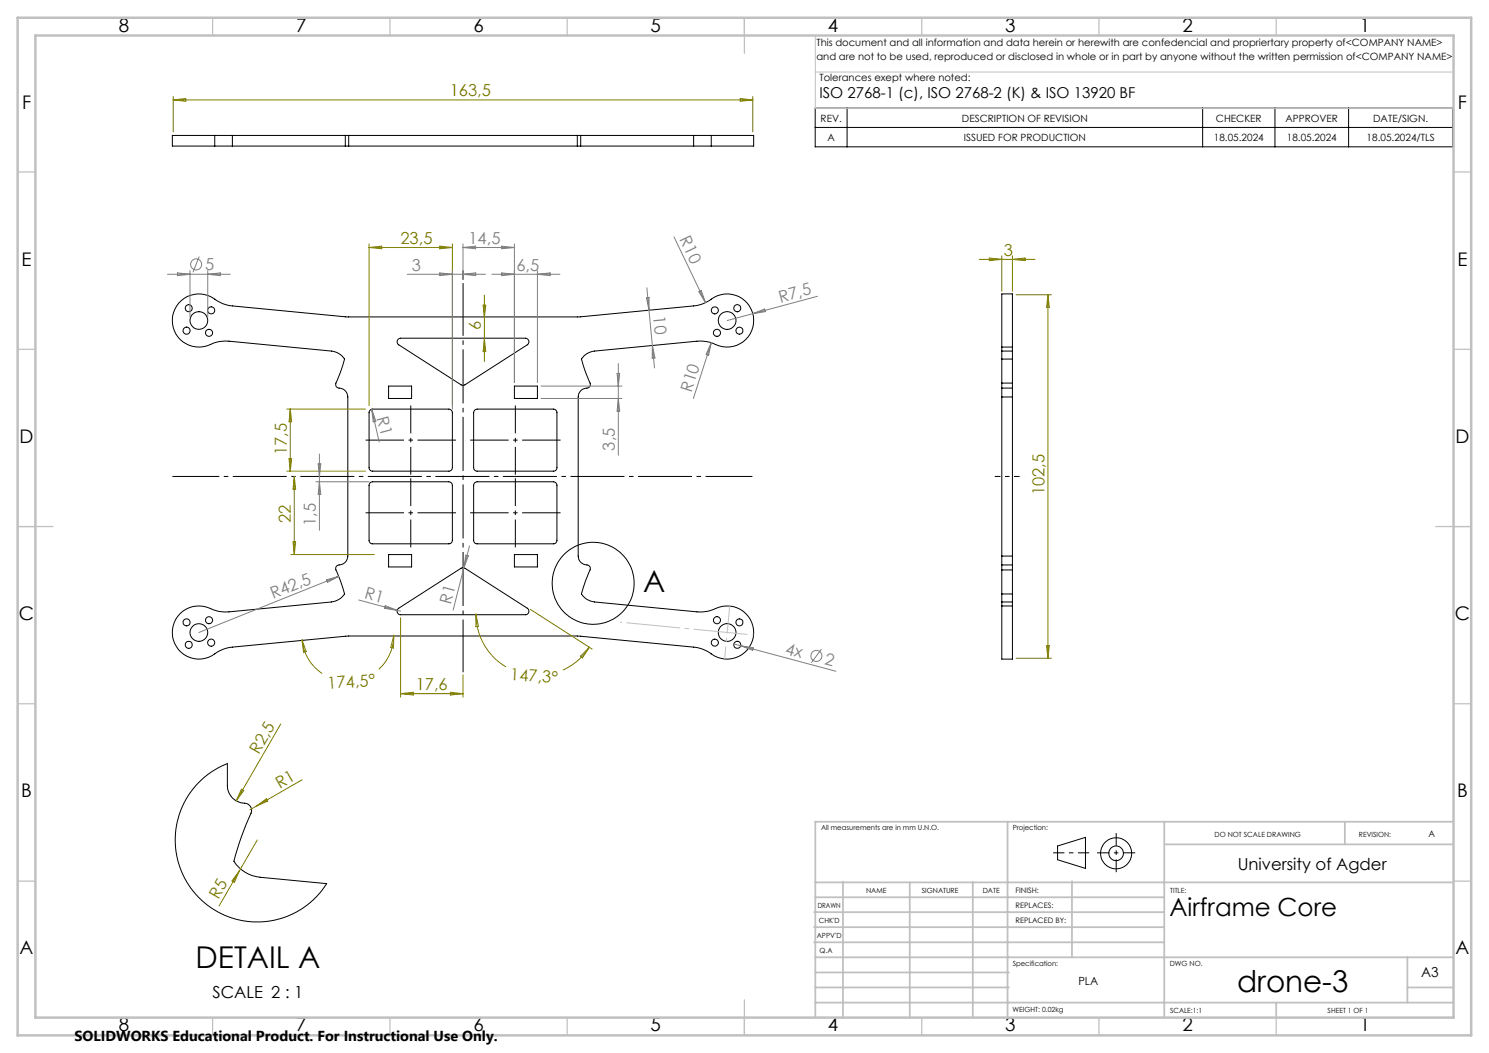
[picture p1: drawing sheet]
<svg xmlns="http://www.w3.org/2000/svg" width="420mm" height="297mm" viewBox="0 0 420 297" stroke-linecap="round" stroke-linejoin="round" font-family="sans-serif">
<g fill="none" stroke="#000" stroke-width=".28">
<path d="M60.6 38.2h-12v3h12M60.6 38.2h4.9M60.6 38.2v3M65.5 38.2v3M65.5 38.2h31.9M97.4 38.2h1M97.4 38.2v3M98.4 38.2h64.4M98.4 38.2v3M162.8 38.2h1M162.8 38.2v3M163.8 38.2v3"/>
<path d="M163.8 38.2h31.9M195.7 38.2h4.9M195.7 38.2v3M200.6 38.2h12v3h-12M200.6 38.2v3M229.9 30.5h179.9v10.9h-179.9zM229.9 35.9h179.9M238.9 30.5v10.9M339.2 30.5v10.9M359.6 30.5v10.9M380.4 30.5v10.9M60.6 41.2h4.9"/>
<path d="M65.5 41.2h31.9M97.4 41.2h1M98.4 41.2h64.4M162.8 41.2h1M163.8 41.2h31.9M195.7 41.2h4.9M51.1 84.8a7.5 7.5 0 0 1 10 0l1.8 .9 2 .5 32.7 3.2h66l32.1-3.1a10.9 10.9 0 0 0 5.8-2.5 7.5 7.5 0 0 1 11.1 6.8 7.5 7.5 0 0 1-11.3 6.3l-2-.6-2.7-.1-28.9 2.8a5 5 0 0 0-3.7 2.3l1.1 3.4 1.3 3.4a1.13 1.13 0 0 1-.2 1.1 1.13 1.13 0 0 1-1.1 .3l-1.3 .7-.5 .8-.2 1v44.8a2.85 2.85 0 0 0 2.9 2.7l.5 .5v.5l-1.4 3.6-1.1 3.4a5 5 0 0 0 3.7 2.3l28.9 2.8a11.2 11.2 0 0 0 6.2-1.3 7.5 7.5 0 0 1 9.6 8.7 7.5 7.5 0 0 1-12.3 4l-1.8-.9-2-.5-33.5-3.2h-64.4l-32.9 3.1a10.9 10.9 0 0 0-5.8 2.5 7.5 7.5 0 0 1-11.1-6.8 7.5 7.5 0 0 1 11.3-6.3l2 .6 2.7 .1 28.9-2.8a5.1 5.1 0 0 0 3.7-2.3l-1.1-3.4-1.3-3.3a1.13 1.13 0 0 1 .2-1.2 1.13 1.13 0 0 1 1.1-.3l.9-.4 .7-.7 .4-1.4v-44.8a2.78 2.78 0 0 0-2.9-2.7l-.4-.3-.1-.7 1.4-3.6 1.1-3.4a5.1 5.1 0 0 0-3.7-2.3l-28.9-2.8a11 11 0 0 0-6.2 1.3 7.5 7.5 0 0 1-8.8-3.4 7.5 7.5 0 0 1 1.5-9.3zM112.4 95.6l.6-.2h35.2a1.02 1.02 0 0 1 1 .7 1.02 1.02 0 0 1-.5 1.2l-17.7 11.3-.5 .1-18-11.4-.5-.9zM282.6 97.9v-15h3v15M282.6 99v2.3M282.6 97.9h3M282.6 99h3"/>
<path d="M282.6 97.9v1.1M285.6 99v2.3M285.6 97.9v1.1M104.5 115.6l.6-.2h21.5a1.02 1.02 0 0 1 1 1v15.5a.96 .96 0 0 1-1 1h-21.5a.96 .96 0 0 1-1-1v-15.7zM109.6 108.9h6.5v3.5h-6.5zM133.9 115.7l.7-.3h21.5a1.02 1.02 0 0 1 1 1v15.5a.96 .96 0 0 1-1 1h-21.5a.96 .96 0 0 1-1-1v-15.5zM145.1 108.9h6.5v3.5h-6.5zM282.6 108.1v1.4M282.6 101.3v6.8M282.6 109.5v2.5M282.6 112v44.8M282.6 101.3h3"/>
<path d="M282.6 108.1h3M282.6 109.5h3M282.6 112h3M285.6 108.1v1.4M285.6 101.3v6.8M285.6 109.5v2.5M285.6 112v44.8M104.4 136.2l.7-.3h21.5a1.02 1.02 0 0 1 1 1v15.5a.96 .96 0 0 1-1 1h-21.5a.96 .96 0 0 1-1-1v-15.7zM133.9 136.2l.7-.3h21.5a1.02 1.02 0 0 1 1 1v15.5a.96 .96 0 0 1-1 1h-21.5a.96 .96 0 0 1-1-1v-15.5zM109.6 156.4h6.5v3.5h-6.5zM145.1 156.4h6.5v3.5h-6.5zM282.6 159.3v1.5"/>
<path d="M282.6 156.8v2.5M282.6 159.3h3M282.6 156.8h3M285.6 159.3v1.5M285.6 156.8v2.5M112.2 171.8l18.4-11.7 18.1 11.5a.99 .99 0 0 1 .5 1.1 .99 .99 0 0 1-1 .7h-35.2a1 1 0 0 1-.9-.6 1 1 0 0 1 .1-1zM282.6 170.9v15h3v-15M282.6 167.5v2.3M282.6 160.8v6.7M282.6 170.9h3M282.6 169.8v1.1M282.6 169.8h3"/>
<path d="M282.6 167.5h3M282.6 160.8h3M285.6 167.5v2.3M285.6 160.8v6.7M285.6 169.8v1.1M56.3 220.4l3.2-2.6 2.6-1.6 2-.8v6.1a5.1 5.1 0 0 0 5.4 5.1 2.03 2.03 0 0 1 1.3 2.8 81.5 81.5 0 0 0-4.8 13.5 9.9 9.9 0 0 0 7.4 4.5l18.7 1.8-2.6 3.5-2.2 2.1-2.2 1.6-4.1 2.1-4.9 1.3-4.7 .2-4.5-.6-4.8-1.8-3.8-2.4-2.9-2.7-1.5-1.9-1.8-2.9-1.8-4.3-.5-2.4-.3-2.7 .1-4.6 1.4-5.2 2.2-4.3zM298.3 238.6l7.9-2.4v8.7l-7.9-2.4z"/>
<circle cx="52.6" cy="93.3" r="1.01"/>
<circle cx="53.2" cy="86.9" r="1"/>
<circle cx="56.1" cy="90.4" r="2.5"/>
<circle cx="59" cy="93.9" r="1"/>
<circle cx="59.6" cy="87.5" r="1.01"/>
<circle cx="201.6" cy="87.5" r="1.01"/>
<circle cx="202.2" cy="93.9" r="1"/>
<circle cx="205.1" cy="90.4" r="2.51"/>
<circle cx="208" cy="86.9" r="1.01"/>
<circle cx="208.6" cy="93.3" r=".99"/>
<circle cx="52.6" cy="175.5" r="1"/>
<circle cx="56.1" cy="178.4" r="2.5"/>
<circle cx="59" cy="174.9" r="1"/>
<circle cx="167.3" cy="164.5" r="11.6"/>
<circle cx="202.2" cy="174.9" r="1.01"/>
<circle cx="205.1" cy="178.4" r="2.51"/>
<circle cx="208.6" cy="175.5" r="1"/>
<circle cx="53.2" cy="181.9" r="1.01"/>
<circle cx="59.6" cy="181.3" r="1.01"/>
<circle cx="201.6" cy="181.3" r="1"/>
<circle cx="208" cy="181.9" r="1.01"/>
<circle cx="314.8" cy="240.7" r="2.07"/>
<circle cx="314.8" cy="240.7" r="4.4"/>
</g>
<g fill="none" stroke="#808080" stroke-width=".28">
<path d="M47.2 77.4h17.7M50.1 77l3.5 .4-3.5 .3zM53.6 76.3v13.1M56.2 72.4l-1.8 4.4M58.6 76.3v13.1M58.6 77.4l3.6-.4v.7zM114.9 77.4h22M124 77l3.6 .4-3.6 .3zM127.6 76.3v39.1M130.6 68.8v10M130.6 69.8h14.5M130.6 69.8l3.6-.4v.8z"/>
<path d="M130.6 77.4l3.6-.4v.7zM138.7 77.4h19.2M141.5 77l3.6 .4-3.6 .3zM141.5 69.4l3.6 .4-3.6 .4zM145.1 68.8v39.1M151.6 76.3v31.6M151.6 77.4l3.6-.4v.7zM190.1 66.8l8.9 18.6M182.4 84l.7-.1v3.6zM182.5 81.2l2.1 22.6M184 97.5l.7 3.5h-.7zM197.1 82.3l.7-.3 1.2 3.4z"/>
<path d="M200.6 96.7l-5 15.7M200.6 96.7l-.7 3.5-.7-.3zM212.3 88.5l3.4-1.3 .2 .7zM230.6 83.6l-25.5 6.8M104.8 115.4l2.2 9.3M104.8 115.4l1.2 3.4-.7 .2zM152.6 112.4h22.8M152.6 108.9h22.8M174.1 105.3h.7l-.4 3.6zM174.4 102.5v25.9M174.4 112.4l.4 3.6h-.7zM89.1 135.9h15"/>
<path d="M89.7 130.8h.8l-.4 3.6zM90.1 128.1v21.5M90.1 135.9l.4 3.5h-.8zM131.4 156.6l.7 .2-1.3 3.3zM132.4 154l-1.6 6.1M92.1 163.5l3.4-.9-3.1 1.6zM95.5 162.6l-39.4 15.8M101.2 169.2l10.8 3M108.7 170.8l3.3 1.4-3.5-.6zM112 172.2l1 .2M130.8 160.1l-3 12M207 181.6l1.9 .5"/>
<path d="M208.9 182.1l26.9 7.2M208.9 182.1l3.5 .6-.1 .7zM231.7 183.1l-2.9 3.8"/>
<circle cx="55.3" cy="74.6" r="1.55"/>
<circle cx="230.3" cy="185" r="1.56"/>
</g>
<g fill="none" stroke="#808000" stroke-width=".28">
<path d="M48.9 27.2v10M48.9 28.2h163.4M48.9 28.2l3.5-.4v.8zM208.8 27.8l3.5 .4-3.5 .4zM212.3 27.2v10M104.1 68.8v45.6M104.1 69.8h23.5M104.1 69.8l3.6-.4v.8zM124 69.4l3.6 .4-3.6 .4zM127.6 68.8v45.6M276.2 73.2h15.7M279 72.8l3.6 .4-3.6 .3z"/>
<path d="M282.6 72.1v10.1M285.6 72.1v10.1M285.6 73.2l3.5-.4v.7zM136.3 86.1h.7l-.4 3.5zM136.6 83.3v18.6M136.6 95.6l.4 3.6h-.7zM286.6 83.1h10M295.6 83.1v102.6M295.6 83.1l.4 3.6h-.8zM80.9 115.4h22.2M81.9 115.4v17.5M81.9 115.4l.4 3.6h-.8z"/>
<path d="M80.9 132.9h22.2M81.5 129.4h.8l-.4 3.5zM83 134.4v22M83 134.4l.4 3.6h-.7zM82 156.4h23.6M82.7 152.9h.7l-.4 3.5zM111.1 179.2a13.2 13.2 0 0 1-4.2 9.6M111.1 179.2l-.1 3.6-.8-.1zM113 174.2v22.4M134.2 173.2a17.4 17.4 0 0 0 8.5 14.9M134.2 173.2l.8 3.5-.8 .1zM149.6 171.9l17.4 11.2"/>
<path d="M85.2 180.4a12.9 12.9 0 0 0 5.7 9.6M85.2 180.4l1.2 3.4-.8 .2zM113 195.6h17.6M113 195.6l3.6-.3v.7zM127 195.3l3.6 .3-3.6 .4zM130.6 190.3v6.3M166.2 182.6a17.3 17.3 0 0 1-7.4 6.4M166.2 182.6l-1.9 3-.6-.5zM286.6 185.7h10M295.2 182.1h.8l-.4 3.6zM79.2 204.2l-12.6 21.7M85.2 220l-13 7.4"/>
<path d="M68.1 222.6l.7 .4-2.2 2.9zM72.2 227.4l-1.7 1M72.2 227.4l2.9-2.1 .4 .7zM72.6 236.9l-10.8 18.6M67.6 245.6l-1.5 3.2-.7-.3z"/>
</g>
<path d="M280.6 134.4h7" fill="none" stroke="#000" stroke-width=".28" stroke-dasharray="15.2 1.3 1.3 1.3" stroke-dashoffset="13.6" stroke-linecap="butt"/>
<path d="M130.6 79.8v109.8" fill="none" stroke="#000" stroke-width=".28" stroke-dasharray="15.2 1.3 1.3 1.3" stroke-dashoffset=".4" stroke-linecap="butt"/>
<path d="M48.6 134.4h163.6" fill="none" stroke="#000" stroke-width=".28" stroke-dasharray="15.2 1.3 1.3 1.3" stroke-dashoffset="2" stroke-linecap="butt"/>
<path d="M115.9 133.9v-19.5M115.9 134.9v19.5M145.4 133.9v-19.5M145.4 154.4v-19.5" fill="none" stroke="#000" stroke-width=".28" stroke-dasharray="15.2 1.3 1.3 1.3" stroke-dashoffset="7.4" stroke-linecap="butt"/>
<path d="M103.1 124.1h25.5M132.6 124.1h25.5M128.6 144.6h-25.5M132.6 144.6h25.5" fill="none" stroke="#000" stroke-width=".28" stroke-dasharray="15.2 1.3 1.3 1.3" stroke-dashoffset="4.4" stroke-linecap="butt"/>
<path d="M297.1 240.5h10.1" fill="none" stroke="#000" stroke-width=".28" stroke-dasharray="15.2 1.3 1.3 1.3" stroke-dashoffset="12.1" stroke-linecap="butt"/>
<path d="M314.8 235v11" fill="none" stroke="#000" stroke-width=".28" stroke-dasharray="15.2 1.3 1.3 1.3" stroke-dashoffset="11.6" stroke-linecap="butt"/>
<path d="M309.5 240.5h10.7" fill="none" stroke="#000" stroke-width=".28" stroke-dasharray="15.2 1.3 1.3 1.3" stroke-dashoffset="11.8" stroke-linecap="butt"/>
<path d="M212.6 179.1l-37.7-3.6" fill="none" stroke="#c0c0c0" stroke-width=".28" stroke-dasharray="15.2 1.3 1.3 1.3" stroke-dashoffset="-1.8" stroke-linecap="butt"/>
<path d="M205.8 170.9l-1.4 14.9" fill="none" stroke="#c0c0c0" stroke-width=".28" stroke-dasharray="15.2 1.3 1.3 1.3" stroke-dashoffset="7.5" stroke-linecap="butt"/>
<path d="M230 10v20.6h180M230.5 10h179.5v33M230 20.3h180" fill="none" stroke="#c0c0c0" stroke-width=".28"/>
<g fill="none" stroke="#c0c0c0" stroke-width=".35">
<path d="M60 5v5M110 5v5M160 5v5M210 5v10M260 5v5M310 5v5M360 5v5M5 48.5h5M410 48.5h5M5 98.5h5M410 98.5h5M5 148.5h10"/>
<path d="M405 148.5h10M5 198.5h5M410 198.5h5M5 248.5h5M410 248.5h5M60 287v5M110 287v5M160 287v5M210 282v10M260 287v5M310 287v5M360 287v5"/>
</g>
<g fill="none" stroke="#c0c0c0" stroke-width=".5">
<path d="M284.2 231.8v55.2M328.4 231.8v55.2M328.8 238.2h81.2M379.3 231.8v6.4M410 231.8h-180v55.2M229.6 257.3h98.8M230 248.9h179.6M230 253.1h98.4M237.8 248.8v38.2M256.6 248.9v38.2M274.4 248.8v38.2M302.4 248.5v21.5"/>
<path d="M229.6 265.8h98.8M229.6 261.5h98.8M230 278.5h54.6M230 274.3h54.6M230 270h180M397 278.5h13M397 270v12.8M230 282.8h180M360 282.8v4.2"/>
</g>
<path d="M5 5h410v287h-410zM10 10h400v277h-400z" fill="none" stroke="#c0c0c0" stroke-width=".7"/>
<g font-size="8.5">
<text x="181.5" y="166.9">A</text>
<text x="55.2" y="273.2">DETAIL A</text>
<text x="348.9" y="279.7">drone-3</text>
</g>
<text font-size="7.1" x="329.9" y="258.5">Airframe Core</text>
<g font-size="5.3">
<text x="33.5" y="8.9">8</text>
<text x="83.5" y="8.9">7</text>
<text x="133.5" y="8.9">6</text>
<text x="183.5" y="8.9">5</text>
<text x="233.5" y="8.9">4</text>
<text x="283.5" y="8.9">3</text>
<text x="333.5" y="8.9">2</text>
<text x="383.5" y="8.9">1</text>
<text x="6.2" y="30.7">F</text>
<text x="411.2" y="30.7">F</text>
<text x="6.1" y="74.9">E</text>
<text x="411.1" y="74.9">E</text>
<text x="5.5" y="124.9">D</text>
<text x="410.5" y="124.9">D</text>
<text x="5.3" y="174.9">C</text>
<text x="410.3" y="174.9">C</text>
<text x="6" y="224.9">B</text>
<text x="411" y="224.9">B</text>
<text x="5.5" y="269.2">A</text>
<text x="410.5" y="269.2">A</text>
<text x="33.5" y="290.9">8</text>
<text x="83.5" y="290.9">7</text>
<text x="133.5" y="290.9">6</text>
<text x="183.5" y="290.9">5</text>
<text x="233.5" y="290.9">4</text>
<text x="283.5" y="290.9">3</text>
<text x="333.5" y="290.9">2</text>
<text x="383.5" y="290.9">1</text>
</g>
<g font-size="4.7" fill="#808000">
<text x="126.9" y="27.2">163,5</text>
<text x="113" y="68.8">23,5</text>
<text x="283.1" y="72.1">3</text>
<text x="135.6" y="93.2" transform="rotate(-90 135.6 93.2)">6</text>
<text x="80.9" y="128.4" transform="rotate(-90 80.9 128.4)">17,5</text>
<text x="294.6" y="139.7" transform="rotate(-90 294.6 139.7)">102,5</text>
<text x="82" y="147.6" transform="rotate(-90 82 147.6)">22</text>
<text x="143.8" y="191.9" transform="rotate(3 143.8 191.9)">147,3°</text>
<text x="92.5" y="194.4" transform="rotate(-4 92.5 194.4)">174,5°</text>
<text x="117.3" y="194.6">17,6</text>
<text x="73.1" y="212.8" transform="rotate(-60 73.1 212.8)">R2,5</text>
<text x="78.9" y="222.4" transform="rotate(-30 78.9 222.4)">R1</text>
<text x="61.6" y="253.9" transform="rotate(-60 61.6 253.9)">R5</text>
</g>
<g font-size="4.7" fill="#808080">
<text x="132.1" y="68.8">14,5</text>
<text x="191.6" y="67.5" transform="rotate(64 191.6 67.5)">R10</text>
<text x="57.9" y="76.3">5</text>
<text x="116.2" y="76.3">3</text>
<text x="145.7" y="76.3">6,5</text>
<text x="184.3" y="89.2" transform="rotate(84 184.3 89.2)">10</text>
<text x="220.1" y="85.3" transform="rotate(-15 220.1 85.3)">R7,5</text>
<text x="195" y="110.8" transform="rotate(-72 195 110.8)">R10</text>
<text x="106.2" y="117.9" transform="rotate(75 106.2 117.9)">R1</text>
<text x="173.4" y="127.1" transform="rotate(-90 173.4 127.1)">3,5</text>
<text x="89.1" y="148.3" transform="rotate(-90 89.1 148.3)">1,5</text>
<text x="77" y="168.9" transform="rotate(-22 77 168.9)">R42,5</text>
<text x="102.7" y="168.7" transform="rotate(15 102.7 168.7)">R1</text>
<text x="127.2" y="170.6" transform="rotate(-75 127.2 170.6)">R1</text>
<text x="221.3" y="184.4" transform="rotate(15 221.3 184.4)">4x</text>
<text x="232.3" y="187.3" transform="rotate(15 232.3 187.3)">2</text>
</g>
<g font-size="4.7">
<text x="349.1" y="245.3">University of Agder</text>
<text x="60" y="281.4">SCALE 2 : 1</text>
</g>
<text font-size="4.2" x="231.1" y="27.8">ISO 2768-1 (c), ISO 2768-2 (K) &amp; ISO 13920 BF</text>
<text font-size="4.1" x="21" y="293.7">SOLIDWORKS Educational Product. For Instructional Use Only.</text>
<text font-size="3.9" x="400.9" y="275.5">A3</text>
<text font-size="3.2" x="304.2" y="277.9">PLA</text>
<g font-size="2.8">
<text x="230.3" y="13.1">This document and all information and data herein or herewith are confedencial and propriertary property of&lt;COMPANY NAME&gt;</text>
<text x="230.3" y="16.9">and are not to be used, reproduced or disclosed in whole or in part by anyone without the written permission of&lt;COMPANY NAME&gt;</text>
<text x="231.1" y="22.8">Tolerances exept where noted:</text>
<text x="231.5" y="34.3">REV.</text>
<text x="271.3" y="34.3">DESCRIPTION OF REVISION</text>
<text x="343" y="34.3">CHECKER</text>
<text x="362.6" y="34.3">APPROVER</text>
<text x="387.3" y="34.3">DATE/SIGN.</text>
<text x="233.4" y="39.7">A</text>
<text x="271.9" y="39.7">ISSUED FOR PRODUCTION</text>
<text x="342.4" y="39.7">18.05.2024</text>
<text x="363" y="39.7">18.05.2024</text>
<text x="385.5" y="39.7">18.05.2024/TLS</text>
</g>
<text font-size="2.5" x="402.9" y="236.1">A</text>
<g font-size="2.1">
<text x="286.4" y="251.9">FINISH:</text>
<text x="286.5" y="256">REPLACES:</text>
<text x="286.5" y="260.4">REPLACED BY:</text>
</g>
<g font-size="2">
<text x="231.6" y="234">All measurements are in mm U.N.O.</text>
<text x="285.6" y="234">Projection:</text>
<text x="342.6" y="236">DO NOT SCALE DRAWING</text>
<text x="383.3" y="236.2">REVISION:</text>
<text x="244.3" y="252">NAME</text>
<text x="260" y="251.9">SIGNATURE</text>
<text x="277.2" y="251.9">DATE</text>
<text x="330.1" y="251.9">TITLE:</text>
<text x="230.6" y="256.1">DRAWN</text>
<text x="230.9" y="260.3">CHK'D</text>
<text x="230.4" y="264.4">APPV'D</text>
<text x="231.1" y="268.8">Q.A</text>
<text x="285.6" y="272.5">Specification:</text>
<text x="330" y="272.5">DWG NO.</text>
<text x="285.6" y="285.5">WEIGHT: 0.02kg</text>
<text x="330.1" y="285.6">SCALE:1:1</text>
<text x="374.5" y="285.6">SHEET 1 OF 1</text>
</g>
</svg>
